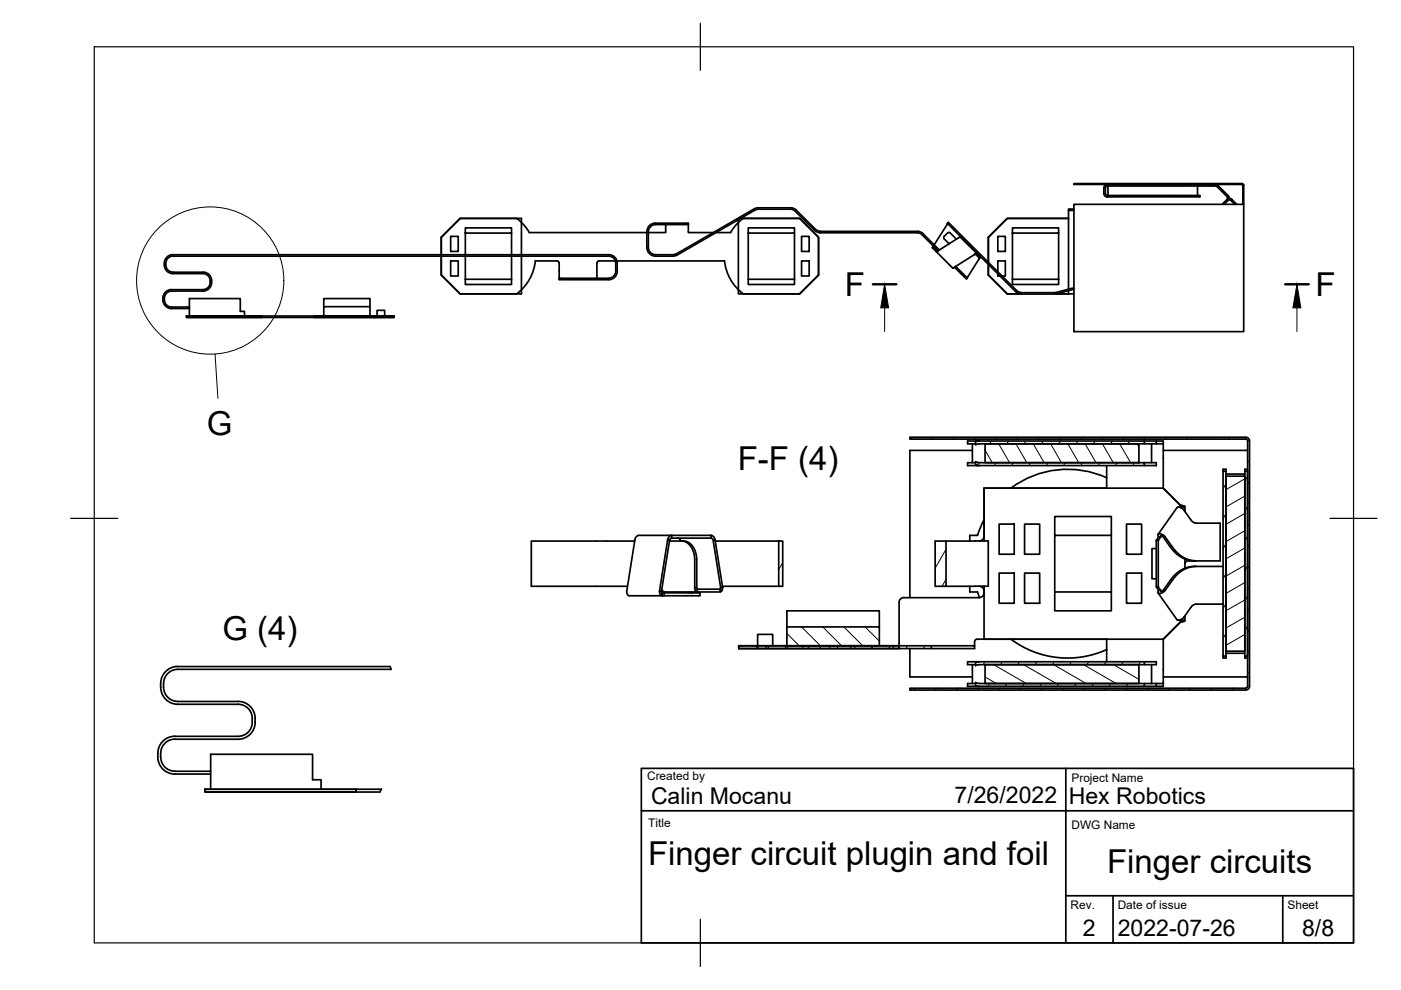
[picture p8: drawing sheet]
<svg xmlns="http://www.w3.org/2000/svg" width="297mm" height="210mm" viewBox="0 0 297 210" stroke-linecap="round" stroke-linejoin="round" font-family="sans-serif">
<!-- layer: Visible -->
<g fill="none" stroke="#000" stroke-width=".36">
<path d="M234.7 39.2h.2v.2M234.7 39.1a.71 .71 0 0 0-.7 .7v1.3M234.9 39.1h19M234.9 39.4h19M234.9 39.4l-.5 .2v1.5M234.9 39.4v2.1M253.9 39.4v2.1M253.9 39.2l.1 .2zM254 39.2h3.8M257 39.2v.2h-3M257 39.4l1.1 .2M257.8 39.1l.5 .2"/>
<path d="M258 39.6l2.3 2.3-.1 .4-1.1 1M258.3 39.4l2.1 2.1M263.3 38.9h-35.6v.2h35.6M263.3 38.9l.4 .4v4M263.3 39.1l.2 .2v4M34.8 56.2a1.81 1.81 0 0 0 1.8 1.8h6.5a1.71 1.71 0 0 1 1.5 1.7 1.71 1.71 0 0 1-1.5 1.7M34.8 56.2a1.88 1.88 0 0 1 1.9-2.2h92.4a1.77 1.77 0 0 1 1.8 1.8 3.2 3.2 0 0 1-.6 3l-.8 .4-.4 .1h-10.1M35.1 56.2a1.6 1.6 0 0 1 1.5-1.9h92.5a1.49 1.49 0 0 1 1.5 1.5v1.7a1.52 1.52 0 0 1-1.5 1.5h-10.5M35.2 56.2a1.49 1.49 0 0 0 1.5 1.5M36.6 57.7h6.5M43.1 57.7a1.81 1.81 0 0 1 1.8 1.8M44.9 59.5v.4"/>
<path d="M44.9 59.9a1.81 1.81 0 0 1-1.8 1.8h-6.7a1.49 1.49 0 0 0-1.5 1.5M95.5 50.1h1.7v3.2h-1.7zM95.5 55.3h1.7v3.2h-1.7zM98.7 48.3h9.8v1.1h-9.8zM98.7 59.2h9.8M98.7 49.4v4.6M98.7 54.3v4.9M108.5 54.3v6h-9.8v-1.1M108.5 49.4v4.6M109.5 46.3h-11.9l-4 4v3.7v-3.7l4-4h13v7.7M109.6 46.3l1.6 1.6 1 1.4h24.9M110.6 54.3v8h-13l-4-4v-4v4l4 4h11.9"/>
<path d="M113.5 55.3h4.5M113.5 55.3a10 10 0 0 1-3.9 7M118.1 55.3l.4 .2 .1 .3v3.2M118.6 59v.3h.4M127 55.3h3.5M127.1 55.3l-.5 .2v.3v3.2M130.8 55.3h22.8M137.1 49.1v3.4M137.5 49.1v3.4M139 47.3h6.9v.3h-6.9a1.49 1.49 0 0 0-1.5 1.5M139 47.3a1.81 1.81 0 0 0-1.8 1.8M141.1 47.6v1.7h-3.6"/>
<path d="M145.9 47.6v1.7h5.3M153.6 55.3a10 10 0 0 0 4 7M157 46.3h12.5l4 4v8l-4 4h-13v-15.7M157.5 46.3h12l4 4v8l-4 4h-12M157.6 46.3l-1.3 1.1-1.4 1.9h-3.1M158.6 59.2h9.8v1.1h-9.8zM158.6 49.4h9.8v-1.1h-9.8v10.9M159.9 44.3l-16.7 9.6-4.2 .1a1.54 1.54 0 0 1-1.5-1.5M159.9 44.3l.6-.2 7.1-.1 .7 .2 .6 .4M160.1 44.5l-16.8 9.7-4.3 .1a1.81 1.81 0 0 1-1.8-1.8M160.1 44.6l.7-.2 7.4 .1 4.5 4.3 .9 .5 20.9 .1 .5 .1 .5 .3M168.4 49.4v9.8"/>
<path d="M168.8 44.6l4.1 4 .5 .3 .6 .1M169.9 55.3h1.7v3.2h-1.7zM169.9 50.1h1.7v3.2h-1.7zM173.9 49.1h20.6M194.5 49l.7 .2 .5 .4M195.5 49.8l3.4 3.4M195.7 49.6l3.5 3.4M197.7 52.5l4.3 4.4 4.6-2.9M197.9 52.2l-.2 .3 .2-.3M197.9 52.3l.9 .9M198.5 53.4l.5-.3zM199 53.1l4.6-2.9 4.2 4.3"/>
<path d="M200.2 50.7l1 1M200.9 47.4l14.4 14.4 .6 .4 .7 .1M200.9 49.4l-.8 .9 .1 .3M200.9 49.4h.6l1.3 1.3M201.1 47.2l-3 4.7M201.1 47.1l14.4 14.5M202.6 56.5l2.5 2.4-.2 .3-2.5-2.5M204.3 50.8v.2M204.4 50.9l-.1 .1M206.6 53.9l.5-.2zM206.8 53.9l.8 .8M207.6 54.9l-2.5 4.1"/>
<path d="M207.8 54.5l-.2 .4zM209.5 56.1v2.2l4.1 4h2.6M211.6 50.1h1.5v3.2h-1.5zM211.6 57.6v-2.3h1.5v3.2h-.7M211.6 58.1v.4h.4M214.7 48.3h9.8v1.1h-9.8zM214.7 49.4v9.8M224.5 49.4v10.9h-9.8v-1.1h9.8M226.5 46.3h-12.9l-4.1 4v5.3M226.5 44.6h1.2M226.5 44.6v1.7M226.5 46.3v15"/>
<path d="M227.7 44.3h-1.2v.3M227.7 43.3h36v27h-36zM234 41a.72 .72 0 0 0 .9 .8v-.3M234.4 41l.2 .4 .3 .1M234.9 41.4h19.5v.4l-19.5-.1M260.4 42.5l-.9 .8M260.4 41.5a.71 .71 0 0 1 0 1M260.4 42.5h.6l.8 .8M260.6 42.1l.6 .2 1 1M34.5 63.2a1.88 1.88 0 0 0 1.9 2.2h3.8M34.8 63.2v.4M34.9 63.6a1.49 1.49 0 0 0 1.5 1.5h3.8"/>
<path d="M36.3 61.4h6.8M36.4 61.4a1.81 1.81 0 0 0-1.9 1.8M39.5 67h16v.3h-16zM39.5 67h44v.3h-4v-.3M39.5 67v.3h16v-.3M40.2 67v-3.7h10.7v2.7h.9v1M55.5 67.3h24M68.6 67v-2h9.8v2M68.6 65v-1.7h9.8v1.7M79.5 67h4v.3h-4zM79.5 67h-13v.3M79.9 67v-1.2h1.7v1.2"/>
<path d="M215.6 61.6l.4 .3 .6 .1M216.6 62.1h7M224 62.3h3.7M224 62h-.4M224.1 62.3h-7.5M226.5 61.6v.7M227.7 61l-3.7 1M227.7 61.3l-3.6 1M206.2 94.1v4M206.2 95.5h-13.3v31.2M206.8 97.9l.1 .7 .7 .1M206.8 98.1h-1.7v.6h2.5"/>
<path d="M206.8 97.9l.8 .2M206.9 98.6l.3 .1M207.2 93.5l-.3 .1M207.6 98.1h35v.6h-35M207.6 93.5h37.6M207.6 93.5h-2.5v.6h1.7M207.6 93.5l-.7 .1-.1 .7 .8-.2h35M208.9 94.1h32.6v4h-32.6zM234.6 98.7v4.8h-26v10.2a1.01 1.01 0 0 1-1 1M242.6 98.1h2.6v.6h-2.6M242.6 93.5v.6h2.6M244.2 94.1v4"/>
<path d="M245.2 94.1h1.4M245.2 93.5h1.4v.6M245.2 93.5v.6M246.6 94.1v9.4l3.9 3.8v.2M246.6 95.5h17.9M259.3 99.9h.6v39.2h-.6zM259.3 100v-.5h.6v.5M263.9 99.5h.6M263.9 99.5v.4M264.5 99.9h-.6v39.2h.6M134.6 114.7h-22v9.6h20.4M141.5 114.5l-1.7 10.8"/>
<path d="M141.9 113.7l.5-.2v.6l-.4 .4h-.5zM141.9 114.7h3M142 114.5l-1.7 10.8M142.4 114.1h8.3M143.8 114.1l.3 .2 .2 .4M144.5 114.7a3.6 3.6 0 0 1 2.8 4v5.8M144.9 114.7a3.6 3.6 0 0 1 2.8 4v5.8M150.7 113.5l.6 .3 .3 .7h-.4l-.5-.4zM150.7 113.5h-15.3l-.5 .3-.3 .6-1.7 11v.5l.4 .4h7.1M151.2 114.5l1.6 10M151.6 114.5l1.6 10M151.6 114.7h13.5"/>
<path d="M165.1 114.7h.8v9.6h-.8zM200.6 114.7h-2.3v9.6h2.3M206.8 114.7h2.7v9.6h-2.7M206.9 114.7h-6.3v9.6h6.3M207.2 113.5h-1.6v1.2M208.6 110.2l-1.3 3.3M211.8 111.1h3.2v6.4h-3.2zM217.2 111.1h3.2v6.4h-3.2zM223.6 113.5h12v-4h-12v16M234.7 101.3a20 20 0 0 0-20.4 2.2M235.6 113.5v12M238.8 111.1h3.2v6.4h-3.2z"/>
<path d="M245.2 116.3h-1v6.4h1M245.2 114.6v9.8l.4 .8h.5l-.5-.8M245.2 114.6l.4-.7h.5l-.5 .7M245.2 114.6h.4M245.6 114.6v9.8h-.4M245.7 113.9l-.2-.5a1.1 1.1 0 0 1 1.6 .5 11.8 11.8 0 0 0 3.8 4.2 5.3 5.3 0 0 0 2.7 .8M246.1 113.9l.1-.3 .4 .3a11.8 11.8 0 0 0 3.8 4.2 5.3 5.3 0 0 0 2.7 .8M250.1 107.5h.9l.2-.1-1-.3-3.6-3.6h-38v11.2M250.6 107.5l-.2 .2M251.2 107.4v1.1M251.2 118.5v2M252.6 110.3l-1.5-2.1-.6-.5a.75 .75 0 0 0-1-.1l-4 5.7"/>
<path d="M252.6 110.3l.4 .5 .6 .1M253.6 110.9h5.1v8h-7.1l-.4 .5M259.9 101h4v37.1h-4zM259.9 100.5h4M139.8 125.3h.5l.1 1-.4-.2zM140.3 125l.6 .5M140.4 125.7h.4M140.8 126.3h7.4M145.6 125.7h-4.8v.6h-.4M146.2 125.5l-.1 .2M146.6 125.5v.2M146.7 125.7h1.5"/>
<path d="M146.9 125.7h-1.1M147.8 124.9l-.1-.4h-.4l.1 .7 .4 .3h-7.5M148.4 125.7v.6h-.3M148.4 125.7h-.2M152.7 124.9h-4.9v.6h4.9M152.8 124.5h.4v.3l-.2 .5-.3 .2zM153.2 124.3h11.9M156.6 137.5h40.8M160.6 136.9h30v.6h-30zM160.6 136.9h-4v.6M160.6 136.9v.6h-4M160.6 136.9v-2.4h3.2v2.4"/>
<path d="M166.8 132.9h19.6v4h-19.6zM166.8 132.9v-3.4h19.6v3.4M191.6 126.7h16M191.6 126.7a1.01 1.01 0 0 0-1 1v9.2M192.9 137.5v6h13.3M197.4 136.9v.6h9.2v-.6h-50v.6M205.6 124.3v1.2h1.7l.4 1.2M207.2 135.5h27.4v4.8M207.2 135.5a1.1 1.1 0 0 0-.6 1.4M207.6 124.3a1.01 1.01 0 0 1 1 1M208.6 124.3v11.2h38l3.6-3.6-3.6 3.6v9.4h-1.4M208.6 125.7a1.01 1.01 0 0 1-1 1"/>
<path d="M211.8 121.5h3.2v6.4h-3.2zM214.3 135.5a20 20 0 0 0 20.4 2.2M217.2 121.5h3.2v6.4h-3.2zM223.6 125.5h12v4h-12zM238.8 121.5h3.2v6.4h-3.2zM245.5 125.7l4 5.7a1.21 1.21 0 0 0 1.6-.6M250.1 131.5h.1M250.1 131.5h.9l.2 .2-1 .2 .3-.1v-.3M250.4 131.3l.2 .2M251.2 130.6v1M253.6 120.1a6.2 6.2 0 0 0-5 2.9l-1.8 2.4a.98 .98 0 0 1-1.3 .2l.2-.5M259.3 120.1h-6.2a6.2 6.2 0 0 0-5 2.9l-1.6 2.3-.4 .1v-.3"/>
<path d="M259.3 128.1h-6l-.7 .6-1.5 2.1M259.3 139v.5h.6v-.5M259.9 138.5h4M263.9 139.5h.6M263.9 139.1v.4M34.7 144.9v.8M34.7 145.7a2.99 2.99 0 0 0 3 3h12.8M50.5 156.7h-13.4a3.1 3.1 0 0 0-3 3.8 2.99 2.99 0 0 0 3 3h7.6M50.5 156.1h-13.4a3.7 3.7 0 0 0-3.6 4.4 3.6 3.6 0 0 0 3.6 3.6h7.6M50.5 148.7a3.6 3.6 0 0 1 3.6 3.6M50.5 149.3a3.1 3.1 0 0 1 3 3.8 2.99 2.99 0 0 1-3 3M54.1 152.3v.8"/>
<path d="M54.1 153.1a3.6 3.6 0 0 1-3.6 3.6M82.7 141.3l.2 .6M82.7 141.3h-45a3.9 3.9 0 0 0-3.5 5.1 3.6 3.6 0 0 0 3.5 2.9h12.8M82.9 141.9h-45.2a2.99 2.99 0 0 0-3 3M206.2 140.9v4M206.8 144.9h-1.7v.6h40.1M206.9 145.4l.3 .1M207.2 140.3l-.3 .1M208.9 140.9h32.6v4h-32.6zM242.6 140.3v.6h-35l-.8 .2 .1-.7 .7-.1M242.6 140.3h2.6v.6h-2.6M242.6 140.3h-37.5v.6h1.7"/>
<path d="M242.6 144.9v.6M244.2 140.9v4M245.2 144.9h-37.6l-.8-.2v.7l.8 .1M245.2 144.9v.6M246.6 144.9v.6h-1.4M246.6 143.5h17.9M264.1 145.9l.4-.4v-52l-.2-.3-71.4-.1v-.4h71.2a.79 .79 0 0 1 .8 .8v52a.83 .83 0 0 1-.8 .8h-71.2v-.4h71.2M43.5 167.3h32v.6h-32zM44.7 167.3v-7.4h21.6v5.4h1.8v2M75.5 167.3h5.4l-.4 .6h-5"/>
</g>
<!-- layer: Border -->
<path d="M20 9.9h267v190h-267zM148.5 4.9v10M15 109.9h10M282 109.9h10M148.5 194.9v10" fill="none" stroke="#000" stroke-width=".25"/>
<!-- layer: TitleBlock -->
<path d="M136 162.9h151v37h-151zM136 171.9h151M226 162.9v37M226 189.9h61M236 189.9v10M272 189.9v10" fill="none" stroke="#000" stroke-width=".36"/>
<!-- layer: Hatching -->
<g fill="none" stroke="#000" stroke-width=".21">
<path d="M193.5 92.7l-.4 .4M198 92.7l-.4 .4M202.5 92.7l-.4 .4M207 92.7l-.4 .4M207.5 98.1l-.3 .6M208.8 95.4l1.6 2.7M210.2 93.5l-.4 .6M211.2 98.1l-.4 .6M211.5 92.7l-.4 .4M211.8 94.1l2.3 4M213.8 93.5l-.3 .6M214.8 98.1l-.3 .6"/>
<path d="M215.4 94.1l2.3 4M216 92.7l-.4 .4M217.5 93.5l-.4 .6M218.5 98.1l-.3 .6M219.1 94.1l2.3 4M220.5 92.7l-.5 .4M221.2 93.5l-.4 .6M222.2 98.1l-.4 .6M222.8 94.1l2.3 4M224.8 93.5l-.3 .6M224.9 92.7l-.3 .4M225.8 98.1l-.3 .6"/>
<path d="M226.4 94.1l2.3 4M228.5 93.5l-.3 .6M229.4 92.7l-.4 .4M229.5 98.1l-.3 .6M230.1 94.1l2.3 4M232.2 93.5l-.4 .6M233.2 98.1l-.4 .6M233.7 94.1l2.4 4M233.9 92.7l-.4 .4M235.8 93.5l-.3 .6M236.8 98.1l-.3 .6M237.4 94.1l2.3 4"/>
<path d="M238.4 92.7l-.4 .4M239.5 93.5l-.4 .6M240.5 98.1l-.3 .6M241.1 94.1l.4 .7M242.9 92.7l-.4 .4M247.4 92.7l-.4 .4M251.9 92.7l-.4 .4M256.4 92.7l-.4 .4M260.9 92.7l-.4 .4M264.9 93.2l-.4 .4M264.9 97.7l-.4 .4M165.9 119.3l-.8 1.5"/>
<path d="M200.6 116.5l-2.3 4M259.9 102.6l-.6 1M259.9 109l-.6 1M259.9 115.3l-.6 1M263.9 101.5l-4 2.3M263.9 105.2l-4 2.3M263.9 108.9l-4 2.3M263.9 112.5l-4 2.3M263.9 116.2l-4 2.3M263.9 119.9l-4 2.3M264.5 101l-.6 1M264.5 107.4l-.6 1"/>
<path d="M264.5 113.7l-.6 1M264.9 102.1l-.4 .4M264.9 106.6l-.4 .4M264.9 111.1l-.4 .4M264.9 115.6l-.4 .4M162.8 136.9l-.6 .6M163.1 136.9l-.3 .6M166.8 136.9l-.4 .6M166.8 134.3l2.6 2.6M167.3 136.9l-.6 .6M169.9 132.9l4 4M170.5 136.9l-.4 .6"/>
<path d="M171.8 136.9l-.6 .6M174.1 136.9l-.3 .6M174.4 132.9l4 4M176.3 136.9l-.6 .6M177.8 136.9l-.4 .6M178.9 132.9l4 4M180.7 136.9l-.6 .6M181.4 136.9l-.3 .6M183.4 132.9l3 3M185.1 136.9l-.3 .6M185.2 136.9l-.6 .6M188.8 136.9l-.4 .6"/>
<path d="M189.7 136.9l-.6 .6M192.4 136.9l-.3 .6M196.1 136.9l-.3 .6M200.6 122.8l-.9 1.5M259.9 121.7l-.6 1M259.9 128l-.6 1M259.9 134.4l-.6 1M263.9 123.5l-4 2.3M263.9 127.2l-4 2.3M263.9 130.9l-4 2.3M263.9 134.5l-4 2.3M264.5 120.1l-.6 1"/>
<path d="M264.5 126.4l-.6 1M264.5 132.8l-.6 1M264.9 120.1l-.4 .4M264.9 124.6l-.4 .4M264.9 129.1l-.4 .4M264.9 133.6l-.4 .4M264.9 138.1l-.4 .4M194.2 145.9l-.4 .4M198.7 145.9l-.4 .4M203.2 145.9l-.4 .4M207.7 145.9l-.4 .4M208.8 140.3l-.3 .6"/>
<path d="M208.8 143.5l2.4 1.4M209.8 144.9l-.3 .6M210.7 140.9l6.9 4M212.2 145.9l-.4 .4M212.5 140.3l-.4 .6M213.5 144.9l-.4 .6M216.2 140.3l-.4 .6M216.6 145.9l-.4 .4M217 140.9l6.9 4M217.1 144.9l-.3 .6M219.8 140.3l-.3 .6M220.8 144.9l-.3 .6"/>
<path d="M221.1 145.9l-.4 .4M223.4 140.9l6.9 4M223.5 140.3l-.4 .6M224.5 144.9l-.4 .6M225.6 145.9l-.4 .4M227.1 140.3l-.3 .6M228.2 144.9l-.4 .6M229.7 140.9l6.9 4M230.1 145.9l-.4 .4M230.8 140.3l-.3 .6M231.8 144.9l-.3 .6M234.5 140.3l-.4 .6"/>
<path d="M234.6 145.9l-.4 .4M235.5 144.9l-.4 .6M236.1 140.9l5.4 3.1M238.1 140.3l-.3 .6M239.1 145.9l-.4 .4M239.1 144.9l-.3 .6M241.8 140.3l-.3 .6M242.6 145.3l-.1 .2M243.6 145.9l-.4 .4M248.1 145.9l-.4 .4M252.6 145.9l-.4 .4M257.1 145.9l-.4 .4"/>
<path d="M261.6 145.9l-.4 .4M264.9 142.6l-.4 .4"/>
</g>
<!-- layer: Section Lines -->
<path d="M185.1 60.3h5M272.5 60.3h5" fill="none" stroke="#000" stroke-width=".51"/>
<path d="M187.6 65.3v5M275 65.3v5" fill="none" stroke="#000" stroke-width=".21"/>
<path d="M187.6 60.3l.8 5h-1.7zM275 60.3l.8 5h-1.7z" fill="#000" stroke="#000" stroke-width=".21"/>
<!-- layer: Detail Boundary -->
<g fill="none" stroke="#000" stroke-width=".21">
<path d="M45.6 75.1l.6 9.4"/>
<circle cx="44.6" cy="59.5" r="15.6"/>
</g>
<g font-size="7">
<text x="179.1" y="62.8">F</text>
<text x="278.9" y="62.8">F</text>
<text x="43.9" y="92.1">G</text>
<text x="156.4" y="99.6">F-F (4)</text>
<text x="47.2" y="135.7">G (4)</text>
<text x="137.4" y="183.5">Finger circuit plugin and foil</text>
<text x="234.7" y="185.2">Finger circuits</text>
</g>
<g font-size="4.9">
<text x="138" y="170.6">Calin Mocanu</text>
<text x="202.4" y="170.3">7/26/2022</text>
<text x="226.6" y="170.4">Hex Robotics</text>
<text x="229.6" y="198.6">2</text>
<text x="237" y="198.4">2022-07-26</text>
<text x="276.1" y="198.6">8/8</text>
</g>
<g font-size="2.5">
<text x="137.2" y="165.4">Created by</text>
<text x="227.2" y="165.8">Project Name</text>
<text x="137.4" y="175.4">Title</text>
<text x="227.2" y="175.8">DWG Name</text>
<text x="227" y="192.7">Rev.</text>
<text x="237" y="192.7">Date of issue</text>
<text x="273" y="192.7">Sheet</text>
</g>
</svg>
